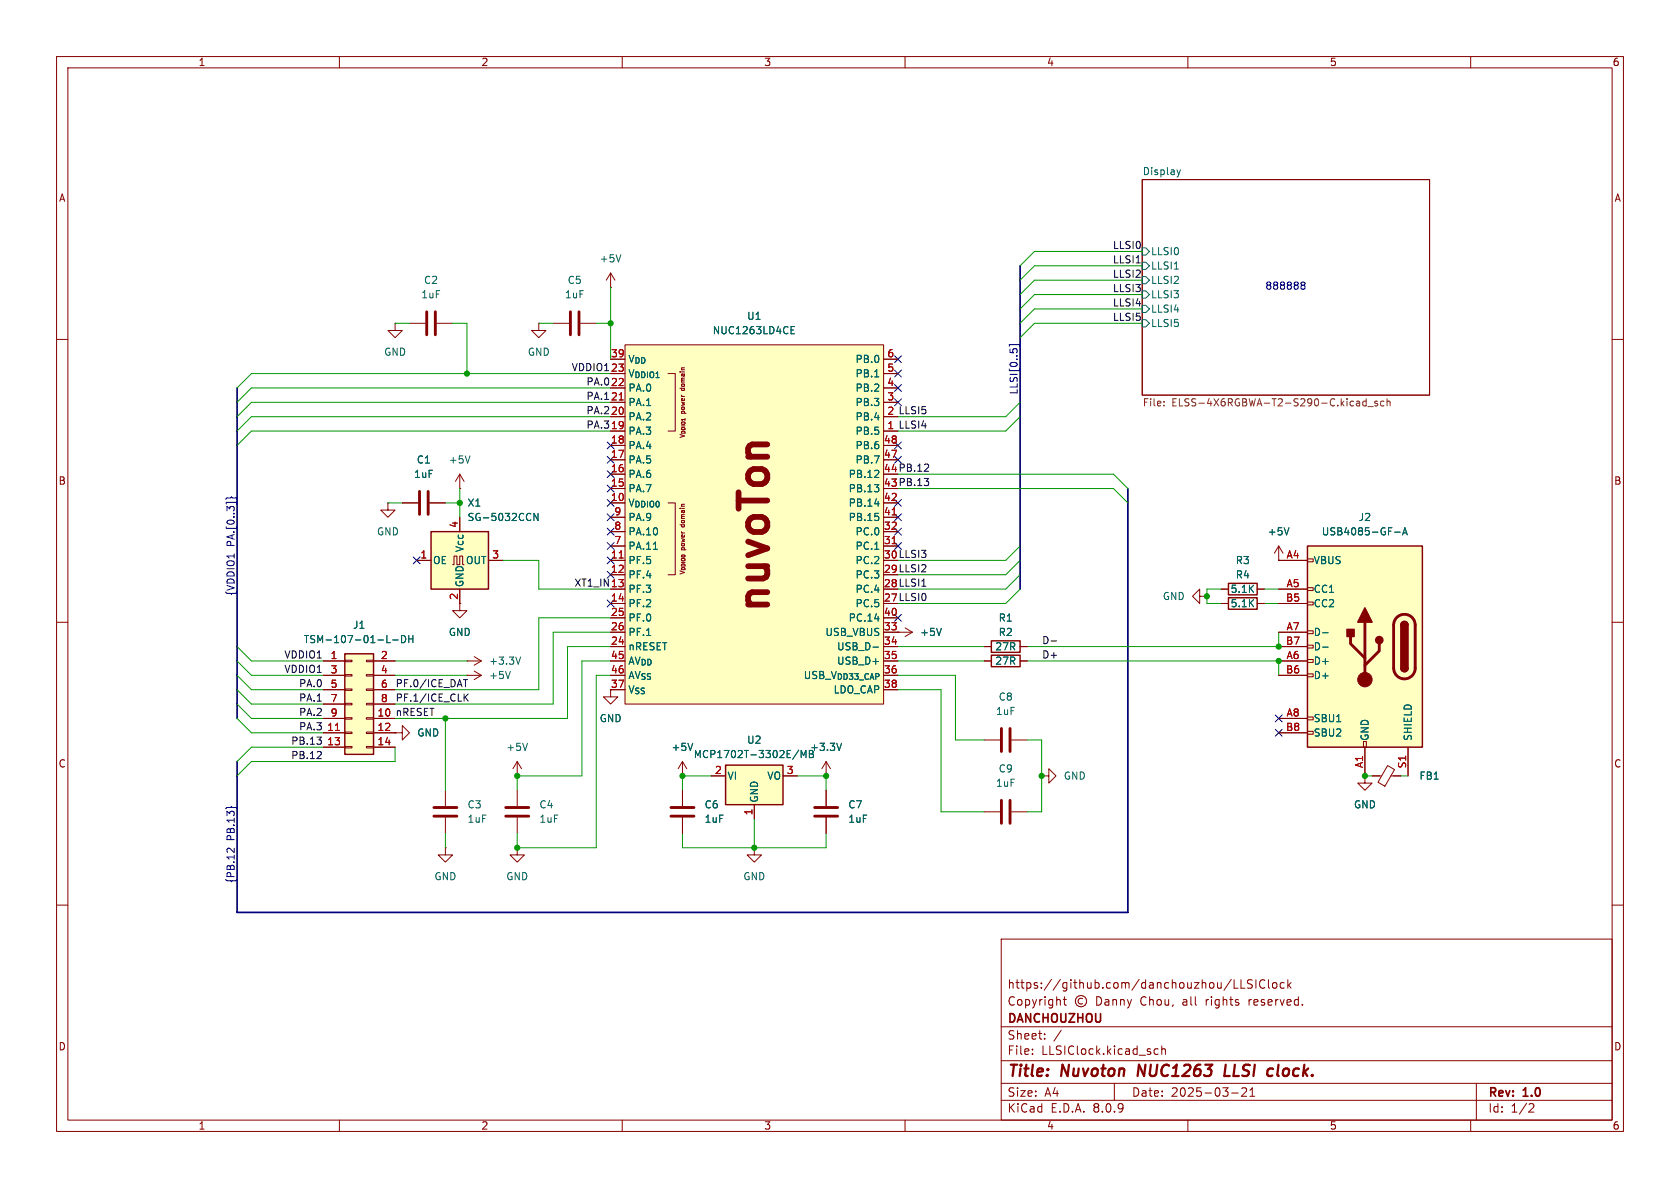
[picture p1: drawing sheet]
<svg xmlns="http://www.w3.org/2000/svg" width="297mm" height="210mm" viewBox="0 0 297 210" stroke-linecap="round" stroke-linejoin="round" font-family="sans-serif">
<g fill="none" stroke="#840000" stroke-width=".18">
<path d="M10 10h277v190h-277zM12 12h273v186h-273zM60 10v2M110 10v2M160 10v2M210 10v2M260 10v2M201.9 31.8h50.8v38.1h-50.8zM72.4 57.2h2.8M77.2 57.2h2.8M95.2 57.2v1.2h1.3l-1.3 1.3-1.2-1.3h1.2M95.2 57.2h.1"/>
<path d="M107.9 50.8h.1M107.9 48.3l-.7 1.2M107.9 48.3v2.5M107.9 48.3l.8 1.2M10 60h2M285 60h2M71.1 88.9h2.8M75.9 88.9h2.8M81.3 86.4h.1M81.3 83.8l-.8 1.3M81.3 83.8v2.6M81.3 83.8l.7 1.3"/>
<path d="M10 110h2M82.5 119.4h.1M82.5 119.4h2.6M83.8 118.6l1.3 .8M85.1 119.4l-1.3 .7M174 114.3h1.3M180.3 114.3h1.3M215.9 104.1h1.3M222.2 104.1h1.3M285 110h2M91.4 137.2h.1M91.4 134.6l-.7 1.3"/>
<path d="M91.4 134.6v2.6M91.4 134.6l.8 1.3M241.3 137.2v1.2h1.3l-1.3 1.3-1.3-1.3h1.3M241.3 137.2h.1M242.6 137.2h1.6M245.3 135.3l1.2 .7-1.7 3-1.2-.7zM245.9 137.2h1.7M133.3 149.9v1.2h1.3l-1.3 1.3-1.2-1.3h1.2M133.3 149.9h.1M10 160h2M177 166h108v32h-108zM188 176.7h.5"/>
<path d="M188.2 176.2v1.3l.3 .2M190.7 176.1a1 1 0 0 0-.4 1.5 1 1 0 0 0 1.6 0 1 1 0 0 0-.4-1.5M191.4 176.6a.52 .52 0 0 0-.8 .4 .52 .52 0 0 0 .8 .4M193.9 176.2a.76 .76 0 0 1 .9 .7 .76 .76 0 0 1-.9 .8zM195.4 176.8h.6v.9M196 177.1h-.5a.29 .29 0 0 0-.2 .3 .29 .29 0 0 0 .2 .3l.5-.1M196.7 176.8l.3-.1 .3 .1 .1 .9M196.7 176.7v1M198.1 176.8l.2-.1 .4 .1v.9M198.1 176.7v1M199.3 176.7l.4 1M199.7 177.7l-.2 .4-.2 .1"/>
<path d="M200 176.7l-.3 1M218.2 174.7h.7M219.4 173.2v1.5h.7M221.4 173.3l-.6-.1-.2 .1v.5l.6 .3 .2 .3-.3 .3-.6-.1M222 173.2v1.5M223.6 173.3a.6 .6 0 0 0-.7 0 .6 .6 0 0 0-.2 .8 .56 .56 0 0 0 .3 .5 .56 .56 0 0 0 .6 0M224.2 173.2v1.3l.3 .2M225.1 173.8l.4-.1 .2 .3v.4l-.2 .3-.4-.1-.1-.2v-.4zM227 173.8l-.4-.1-.3 .3v.4l.2 .2h.5M227.7 173.2v1.5M227.8 174.1l.4 .6M228.2 173.7l-.5 .6"/>
<path d="M285 160h2M60 198v2M110 198v2M160 198v2M177 194.5h108M177 191.5h108M177 187.5h108M177 181.5h108M182.5 186.3v.1M182.5 185.5v.1M184.7 183.6v.1M184.7 182.8v.1"/>
<path d="M187.6 182.1l-1.3 2M197 191.5v3M204 186.1l.3 .3 .4-.1M204.7 185.5l-.4-.1-.3 .3M205.4 185.5l.2-.1 .4 .1v.9M205.4 184.9v1.5M210 198v2M217.7 193.2h1.2M219.5 192.4l.6-.1 .2 .1 .1 .3-.9 1.1h.9M221 193.8h.8M221 192.7l.4-.4v1.5M260 198v2"/>
<path d="M261 191.5v6.5M270.5 195.1l.5 .1 .2 .3-1 1.1h1"/>
</g>
<path d="M201.4 188.2l-.3 2M216.7 188.2l-.3 2h1" fill="none" stroke="#840000" stroke-width=".4"/>
<g fill="none" stroke="#006464" stroke-width=".18">
<path d="M208.1 30l.3 .9M208.4 30.9l-.1 .3M208.7 30l-.3 .9M109.8 45l-.5 1.3M201.9 54h.7l.6 .6-.6 .6h-.7zM201.9 51.4h.7l.6 .7-.6 .6h-.7zM201.9 56.5h.7l.6 .7-.6 .6h-.7zM201.9 46.4h.7l.6 .6-.6 .6h-.7zM201.9 43.8h.7l.6 .7-.6 .6h-.7zM201.9 48.9h.7l.6 .6-.6 .7h-.7zM207.6 47.6h.7M83.1 80.6l-.4 1.3"/>
<path d="M90.2 118.7l-.4 1.3M93.3 131.4l-.5 1.3"/>
</g>
<path d="M205.8 71.6v.2M205.8 71v.1M240.2 70.9l.2 .2v.7M240.4 71.7l-.5 .1M240.4 71.2l-.5 .1M241.5 71l-.3-.1-.3 .3 .1 .5h.5M241.5 70.5v1.3M241.8 71.9h1M243.5 71l-.3-.1-.2 .2 .1 .2 .4 .1v.3h-.5M244.7 71l-.4-.1-.2 .3 .1 .5h.5M245.2 71l.2-.1 .3 .1 .1 .8M245.2 70.5v1.3" fill="none" stroke="#725600" stroke-width=".18"/>
<path d="M175.3 113.3h5v2h-5zM217.2 103.1h5v2.1h-5z" fill="none" stroke="#840000" stroke-width=".25"/>
<path d="M75.4 55.1v4.1M77 55.1v4.1M74.2 86.9v4M75.7 86.9v4" fill="none" stroke="#840000" stroke-width=".51"/>
<path d="M110.5 61h45.7v63.5h-45.7z" fill="#ffffc2"/>
<g fill="none" stroke="#840000" stroke-width=".18">
<path d="M69.8 57.2v1.2h1.3l-1.3 1.3-1.2-1.3h1.2M69.8 57.2h.1M97.8 57.2h2.8M102.6 57.2h2.8M107.9 76.2h2.6M107.9 78.7h2.6M107.9 73.7h2.6M107.9 71.1h2.6M107.9 68.6h2.6M107.9 66h2.6M107.9 63.5h2.6M110.5 61h45.7v63.5h-45.7z"/>
<path d="M118.1 66h1.3v10.2h-1.3M156.2 76.2h2.5M156.2 78.7h2.5M156.2 71.1h2.5M156.2 68.6h2.5M156.2 66h2.5M156.2 63.5h2.5M68.6 88.9v1.3h1.2l-1.2 1.2-1.3-1.2h1.3M68.6 88.9h.1M107.9 99.1h2.6M107.9 86.4h2.6M107.9 83.8h2.6"/>
<path d="M107.9 81.3h2.6M107.9 96.5h2.6M107.9 94h2.6M107.9 91.4h2.6M107.9 88.9h2.6M118.1 88.9h1.3v12.7h-1.3M156.2 81.3h2.5M156.2 96.5h2.5M156.2 94h2.5M156.2 91.4h2.5M156.2 88.9h2.5M107.9 101.6h2.6"/>
<path d="M107.9 104.1h2.6M107.9 106.7h2.6M107.9 114.3h2.6M107.9 109.2h2.6M107.9 111.8h2.6M107.9 116.8h2.6M107.9 119.4h2.6M156.2 114.3h2.5M156.2 109.2h2.5M156.2 111.8h2.5M156.2 116.8h2.5M212.1 105.4v-1.3l-1.3 1.3 1.3 1.3v-1.3h1.3"/>
<path d="M213.4 105.4h.1M107.9 121.9h2.6M156.2 121.9h2.5M174 130.8h2.8M178.8 130.8h2.8M174 143.5h2.8M178.8 143.5h2.8"/>
</g>
<path d="M109.5 70.7h.7M109.5 98.6h.7M157.7 96.1h.7M157.7 91h.7" fill="none" stroke="#a90000" stroke-width=".18"/>
<g fill="none" stroke="#006464" stroke-width=".18">
<path d="M139.9 58.3h.4M140.5 57.7h-.6v1.3h.6M154.6 66.6h.8M115.5 97.1h.7M154.6 85.7h.8l-.5 .5M154.6 97.1h.8M154.6 89.1h.8M154.7 90.7h.6M155.2 91.3l.2 .2-.2 .5M155.2 83.2l.2 .2-.1 .3-.7 .7h.8M155.3 86.3v.5M114.3 112.3h.7"/>
<path d="M154.3 114.4h1M154.6 109.4h.8"/>
</g>
<path d="M100.8 55.1v4.1M102.4 55.1v4.1M177 128.8v4M178.6 128.8v4M177 141.5v4M178.6 141.5v4" fill="none" stroke="#840000" stroke-width=".51"/>
<path d="M231.1 96.5h20.4v35.6h-20.4z" fill="#ffffc2"/>
<g fill="none" stroke="#840000" stroke-width=".18">
<path d="M226.1 99.1h5M231.1 98.8h1.1v.5h-1.1zM82.5 116.8h.1M82.5 116.8h2.6M83.8 116.1l1.3 .7M85.1 116.8l-1.3 .8M226.1 104.1h5M226.1 116.8h5M226.1 111.8h5M226.1 106.7h5M226.1 119.4h5M226.1 114.3h5"/>
<path d="M231.1 119.1h1.1v.5h-1.1zM231.1 116.6h1.1v.5h-1.1zM231.1 114h1.1v.6h-1.1zM231.1 111.5h1.1v.5h-1.1zM231.1 106.4h1.1v.5h-1.1zM231.1 103.9h1.1v.5h-1.1zM78.7 139.7v2.8M184.1 137.2h1.3v-1.3l1.3 1.3-1.3 1.2v-1.2M184.1 137.2h.1M226.1 127h5M226.1 129.5h5M231.1 129.3h1.1v.5h-1.1z"/>
<path d="M231.1 126.7h1.1v.6h-1.1zM241 131.1h.6v1h-.6zM241.3 132.1v5.1M248.9 132.1v5.1M78.7 149.9v1.2h1.3l-1.3 1.3-1.2-1.3h1.2M78.7 149.9h.1M78.7 144.5v2.8M91.4 149.9v1.2h1.3l-1.3 1.3-1.2-1.3h1.2M91.4 149.9h.1"/>
</g>
<path d="M231.1 96.5h20.4v35.6h-20.4zM247.6 118.1a.64 .64 0 0 0 .7 .6 .64 .64 0 0 0 .6-.6M247.6 110.5a.64 .64 0 0 1 .7-.6 .64 .64 0 0 1 .6 .6" fill="none" stroke="#840000" stroke-width=".25"/>
<path d="M238.8 112.5v1.3l2.5 2.5M241.3 110v10.1M243.8 113.8v1.3l-2.5 2.5M246.9 109.2a1.9 1.9 0 0 1 2.1-.5 1.9 1.9 0 0 1 1.2 1.8v7.6a1.91 1.91 0 0 1-1.9 1.9 1.91 1.91 0 0 1-1.9-1.9v-7.8l.2-.6zM76.7 144.3h4.1M76.7 142.7h4.1" fill="none" stroke="#840000" stroke-width=".51"/>
<g fill="#840000" stroke="#840000" stroke-width=".25">
<path d="M247.6 118.1h1.3a.64 .64 0 0 1-.6 .6 .64 .64 0 0 1-.7-.6z"/>
<path d="M247.6 110.5h1.3v7.6h-1.3z"/>
<path d="M247.8 110a.64 .64 0 0 1 .7-.1 .64 .64 0 0 1 .4 .6h-1.3z"/>
<path d="M241.3 107.4l1.3 2.6h-2.6z"/>
<path d="M238.1 111.3h1.3v1.2h-1.3z"/>
<circle cx="243.8" cy="113.2" r=".63"/>
</g>
<circle cx="241.3" cy="120.1" r="1.27" fill="#840000" stroke="#840000" stroke-width=".18"/>
<path d="M246.6 94.1h.9M248 94.6l.4-1.3 .4 1.3M248.1 94.2h.6M92 116.1l-.4 1.3M233.8 111.9h1M233.8 114.4h1" fill="none" stroke="#006464" stroke-width=".18"/>
<path d="M61 115.6h5v17.8h-5z" fill="#ffffc2"/>
<g fill="none" stroke="#840000" stroke-width=".18">
<path d="M226.1 99.1h.1M226.1 96.5l-.8 1.3M226.1 96.5v2.6M226.1 96.5l.7 1.3M57.1 116.8h3.9M57.1 119.4h3.9M61 119.3h1.2v.2h-1.2zM61 116.7h1.2v.3h-1.2zM64.8 119.3h1.2v.2h-1.2zM64.8 116.7h1.2v.3h-1.2zM66 116.8h3.8M66 119.4h3.8"/>
<path d="M81.3 106.7v1.3h1.2l-1.2 1.2-1.3-1.2h1.3M215.9 106.7h1.3M222.2 106.7h1.3M57.1 127h3.9M57.1 129.5h3.9M57.1 132.1h3.9M57.1 121.9h3.9M57.1 124.5h3.9M61 132h1.2v.2h-1.2zM61 129.4h1.2v.3h-1.2zM61 126.9h1.2v.2h-1.2zM61 124.3h1.2v.3h-1.2z"/>
<path d="M61 121.8h1.2v.2h-1.2zM64.8 132h1.2v.2h-1.2zM64.8 129.4h1.2v.3h-1.2zM64.8 126.9h1.2v.2h-1.2zM64.8 124.3h1.2v.3h-1.2zM64.8 121.8h1.2v.2h-1.2zM66 127h3.8M66 129.5h3.8M66 132.1h3.8M66 121.9h3.8M66 124.5h3.8M69.8 129.5h1.3v-1.2l1.3 1.2-1.3 1.3v-1.3"/>
<path d="M69.8 129.5h.1"/>
</g>
<path d="M61 115.6h5v17.8h-5zM217.2 105.7h5v2h-5z" fill="none" stroke="#840000" stroke-width=".25"/>
<path d="M59.3 129.1h.7" fill="none" stroke="#a90000" stroke-width=".18"/>
<path d="M227.9 93.3l-.4 1.3M68.4 113.6h.6M69.4 113.1h1M71 112.3a.64 .64 0 0 1 .7 .7 .64 .64 0 0 1-.7 .6zM72.3 112.3v1.3M72.3 112.9h.7M73 112.3v1.3" fill="none" stroke="#006464" stroke-width=".18"/>
<path d="M76.2 94h10.2v10.1h-10.2z" fill="#ffffc2"/>
<path d="M76.2 94h10.2v10.1h-10.2zM175.3 115.8h5v2.1h-5z" fill="none" stroke="#840000" stroke-width=".25"/>
<g fill="none" stroke="#840000" stroke-width=".18">
<path d="M73.7 99.1h2.5M80 99.8h.3v-1.5h.5v1.5h.5v-1.5h.5v1.5h.2M81.3 91.4v2.6M86.4 99.1h2.5M81.3 104.1v2.6M158.7 111.8h.1M158.7 111.8h2.6M160 111l1.3 .8M161.3 111.8l-1.3 .7M174 116.8h1.3M180.3 116.8h1.3M91.4 139.7v2.8"/>
<path d="M120.6 139.7v2.8M91.4 144.5v2.8M120.6 144.5v2.8"/>
</g>
<path d="M95.1 90.7v1.3l-.7-1.3v1.3M166.4 111.1l-.4 1.2" fill="none" stroke="#006464" stroke-width=".18"/>
<path d="M89.4 144.3h4.1M89.4 142.7h4.1M118.6 144.3h4.1M118.6 142.7h4.1" fill="none" stroke="#840000" stroke-width=".51"/>
<path d="M128.3 135.3h10.1v6.9h-10.1z" fill="#ffffc2"/>
<path d="M128.3 135.3h10.1v6.9h-10.1z" fill="none" stroke="#840000" stroke-width=".25"/>
<g fill="none" stroke="#840000" stroke-width=".18">
<path d="M107.9 76.2h2.6M107.9 78.7h2.6M107.9 73.7h2.6M107.9 71.1h2.6M107.9 68.6h2.6M107.9 66h2.6M107.9 63.5h2.6M156.2 76.2h2.5M156.2 78.7h2.5M156.2 71.1h2.5M156.2 68.6h2.5M156.2 66h2.5"/>
<path d="M156.2 63.5h2.5M71.1 88.9h2.8M73.7 99.1h2.5M75.9 88.9h2.8M81.3 91.4v2.6M86.4 99.1h2.5M107.9 99.1h2.6M107.9 88.9h2.6M107.9 86.4h2.6M107.9 83.8h2.6M107.9 81.3h2.6M107.9 96.5h2.6"/>
<path d="M107.9 94h2.6M107.9 91.4h2.6M156.2 88.9h2.5M156.2 81.3h2.5M156.2 96.5h2.5M156.2 94h2.5M156.2 91.4h2.5M226.1 99.1h.1M226.1 99.1h5M57.1 116.8h3.9M57.1 119.4h3.9M66 116.8h3.8"/>
<path d="M66 119.4h3.8M81.3 104.1v2.6M107.9 106.7h2.6M107.9 104.1h2.6M107.9 116.8h2.6M107.9 111.8h2.6M107.9 119.4h2.6M107.9 114.3h2.6M107.9 101.6h2.6M107.9 109.2h2.6M156.2 116.8h2.5M156.2 111.8h2.5"/>
<path d="M156.2 114.3h2.5M156.2 109.2h2.5M158.7 111.8h.1M174 116.8h1.3M174 114.3h1.3M180.3 116.8h1.3M180.3 114.3h1.3M215.9 106.7h1.3M215.9 104.1h1.3M222.2 106.7h1.3M222.2 104.1h1.3M226.1 106.7h5"/>
<path d="M226.1 104.1h5M226.1 116.8h5M226.1 111.8h5M226.1 119.4h5M226.1 114.3h5M57.1 127h3.9M57.1 129.5h3.9M57.1 132.1h3.9M57.1 121.9h3.9M57.1 124.5h3.9M66 127h3.8M66 129.5h3.8"/>
<path d="M66 132.1h3.8M66 121.9h3.8M66 124.5h3.8M69.8 129.5h.1M110.5 121.9h-2.6v1.3h1.3l-1.3 1.3-1.2-1.3h1.2M120.6 137.2h.1M120.6 134.6l-.7 1.3M120.6 134.6v2.6M120.6 139.7v2.8M120.6 134.6l.8 1.3M125.7 137.2h2.6M138.4 137.2h2.6"/>
<path d="M146 137.2h.1M146 134.6l-.7 1.3M146 134.6v2.6M146 139.7v2.8M146 134.6l.8 1.3M156.2 121.9h2.5M226.1 127h5M226.1 129.5h5M241.3 137.2h.1M241.3 132.1v5.1M242.6 137.2h1.2M246.4 137.2h1.2"/>
<path d="M248.9 132.1v5.1M120.6 144.5v2.8M133.3 142.2v2.6M146 144.5v2.8"/>
</g>
<g fill="none" stroke="#006464" stroke-width=".18">
<path d="M139.9 58.3h.4M140.5 57.7h-.6v1.3h.6M154.6 66.6h.8M95.1 90.7v1.3l-.7-1.3v1.3M115.5 97.1h.7M154.6 85.7h.8l-.5 .5M154.6 97.1h.8M154.6 89.1h.8M154.7 90.7h.6M155.2 91.3l.2 .2-.2 .5M155.2 83.2l.2 .2-.1 .3-.7 .7h.8M155.3 86.3v.5"/>
<path d="M227.9 93.3l-.4 1.3M246.6 94.1h.9M248 94.6l.4-1.3 .4 1.3M248.1 94.2h.6M68.4 113.6h.6M69.4 113.1h1M71 112.3a.64 .64 0 0 1 .7 .7 .64 .64 0 0 1-.7 .6zM72.3 112.3v1.3M72.3 112.9h.7M73 112.3v1.3M114.3 112.3h.7M154.3 114.4h1"/>
<path d="M154.6 109.4h.8M166.4 111.1l-.4 1.2M233.8 111.9h1M233.8 114.4h1M122.5 131.4l-.5 1.3M141.2 132.6l-1.1 1.6M141.6 133.9v-1.2l.5 .9 .4-.9v1.2M143.1 132.7v1.2h.6l.1-.4M148.8 131.4l-.5 1.3"/>
</g>
<path d="M144 144.3h4.1M144 142.7h4.1" fill="none" stroke="#840000" stroke-width=".51"/>
<g fill="none" stroke="#0f0f0f" stroke-width=".18">
<path d="M200.9 46.5h.7M163.4 84.6h.8l-.5 .5M164.1 82.1l.1 .2-.1 .3-.7 .7h.8M164.1 85.2v.5M163 103.6h.7M185.8 113.3h1M56 130.3h.8l-.4 .5M56.7 132.9l.1 .2-.1 .3-.7 .7h.8M56.7 130.9v.5M81.9 120.1h.8M82.2 123.2l.6 .7M82.3 120.1v1.3"/>
<path d="M82.8 122.7l-.8 .7"/>
</g>
<g fill="none" stroke="#000084" stroke-width=".18">
<path d="M107.3 78.1l1.3 1.2M108.6 78.1l-1.3 1.2M158.1 62.9l1.3 1.2M158.1 78.1l1.3 1.2M158.1 65.4l1.3 1.2M158.1 70.5l1.3 1.2M158.1 68l1.3 1.2M159.4 62.9l-1.3 1.2M159.4 78.1l-1.3 1.2M159.4 65.4l-1.3 1.2M159.4 70.5l-1.3 1.2M159.4 68l-1.3 1.2"/>
<path d="M178.4 61.2v-.3h1.9v.3M178.6 61.7v.6M179 61.9l.3-.3h.3l.2 .3M39.9 88.3l.2-.3h.6l.2-.2 .2 .2h.6l.2 .3M41.4 97.9v.8M73.1 98.5l1.2 1.2M74.3 98.5l-1.2 1.2M107.3 80.7l1.3 1.2M107.3 85.8l1.3 1.2M107.3 90.8l1.3 1.2M107.3 88.3l1.3 1.2M107.3 83.2l1.3 1.2"/>
<path d="M107.3 95.9l1.3 1.2M107.3 98.5l1.3 1.2M107.3 93.4l1.3 1.2M108.6 80.7l-1.3 1.2M108.6 85.8l-1.3 1.2M108.6 90.8l-1.3 1.2M108.6 88.3l-1.3 1.2M108.6 83.2l-1.3 1.2M108.6 95.9l-1.3 1.2M108.6 98.5l-1.3 1.2M108.6 93.4l-1.3 1.2M158.1 80.7l1.3 1.2"/>
<path d="M158.1 88.3l1.3 1.2M158.1 95.9l1.3 1.2M158.1 90.8l1.3 1.2M158.1 93.4l1.3 1.2M159.4 80.7l-1.3 1.2M159.4 88.3l-1.3 1.2M159.4 95.9l-1.3 1.2M159.4 90.8l-1.3 1.2M159.4 93.4l-1.3 1.2M107.3 106.1l1.3 1.2M107.3 101l1.3 1.2M108.6 106.1l-1.3 1.2"/>
<path d="M108.6 101l-1.3 1.2M158.1 108.6l1.3 1.2M159.4 108.6l-1.3 1.2M225.5 128.9l1.2 1.2M225.5 126.4l1.2 1.2M226.7 128.9l-1.2 1.2M226.7 126.4l-1.2 1.2M40.9 142.7v-.1l.1 .1M41.4 149.9v.8l-.9-.8-.3 .2-.1 .4"/>
</g>
<path d="M230 50.2l.2 .2M230 50.1l.2-.2h.4l.1 .3-.2 .2M230.2 50.4h.3M230.2 50.4l-.2 .2M230.5 50.4l.2 .2-.1 .5h-.4l-.2-.2" fill="none" stroke="#0000c2" stroke-width=".18"/>
<path d="M180.3 47v57.1M41.9 68.6v58.4M199.4 86.4v74.9h-157.5v-26.7" fill="none" stroke="#000084" stroke-width=".3"/>
<g fill="none" stroke="#009600" stroke-width=".18">
<path d="M69.8 57.2h2.6M80 57.2h2.5v8.8M95.2 57.2h2.6M105.4 57.2h2.5M107.9 50.8v12.7M201.9 57.2h-19l-2.6 2.5M201.9 49.5h-19l-2.6 2.6M201.9 52.1h-19l-2.6 2.5M201.9 44.5h-19l-2.6 2.5M201.9 54.6h-19l-2.6 2.6M201.9 47h-19l-2.6 2.5M107.9 66h-63.5l-2.5 2.6"/>
<path d="M107.9 68.6h-63.5l-2.5 2.5M107.9 73.7h-63.5l-2.5 2.5M107.9 76.2h-63.5l-2.5 2.5M107.9 71.1h-63.5l-2.5 2.6M180.3 71.1l-2.5 2.6h-19.1M180.3 73.7l-2.5 2.5h-19.1M68.6 88.9h2.5M78.7 88.9h2.6M81.3 86.4v5M88.9 99.1h6.3v5h12.7M158.7 86.4h38.1l2.6 2.5M158.7 83.8h38.1l2.6 2.6"/>
<path d="M180.3 96.5l-2.5 2.6h-19.1M180.3 99.1l-2.5 2.5h-19.1M41.9 116.8l2.5 2.6h12.7M41.9 114.3l2.5 2.5h12.7M41.9 119.4l2.5 2.5h12.7M69.8 119.4h12.7M69.8 116.8h12.7M107.9 116.8h-5v20.4h-11.5v2.5M107.9 119.4h-2.5v30.5h-14v-2.6M107.9 111.8h-10.1v12.7h-28M107.9 114.3h-7.6v12.7h-30.5M107.9 109.2h-12.7v12.7h-25.4"/>
<path d="M158.7 119.4h10.2v11.4h5.1M158.7 116.8h15.3M158.7 114.3h15.3M180.3 101.6l-2.5 2.5h-19.1M180.3 104.1l-2.5 2.6h-19.1M181.6 116.8h44.5v2.6M215.9 104.1h-2.5v2.6h2.5M223.5 104.1h2.6M223.5 106.7h2.6M226.1 111.8v2.5h-44.5M41.9 121.9l2.5 2.6h12.7M41.9 124.5l2.5 2.5h12.7"/>
<path d="M41.9 127l2.5 2.5h12.7M57.1 132.1h-12.7l-2.5 2.5M69.8 132.1v2.5h-25.4l-2.5 2.6M78.7 127v12.7M125.7 137.2h-5.1v2.5M141 137.2h5v2.5M158.7 121.9h7.7v21.6h7.6M181.6 130.8h2.5v12.7h-2.5M241.3 137.2h1.3M247.6 137.2h1.3M78.7 147.3v2.6M120.6 147.3v2.6h25.4v-2.6"/>
<path d="M133.3 144.8v5.1"/>
</g>
<path d="M109.5 70.7h.7M109.5 98.6h.7M157.7 96.1h.7M157.7 91h.7M59.3 129.1h.7" fill="none" stroke="#a90000" stroke-width=".18"/>
<g fill="#009600" stroke="#009600" stroke-width=".18">
<circle cx="241.3" cy="137.2" r=".46"/>
<circle cx="213.4" cy="105.4" r=".46"/>
<circle cx="184.1" cy="137.2" r=".46"/>
<circle cx="226.1" cy="116.8" r=".46"/>
<circle cx="226.1" cy="114.3" r=".46"/>
<circle cx="91.4" cy="137.2" r=".46"/>
<circle cx="91.4" cy="149.9" r=".46"/>
<circle cx="82.5" cy="66" r=".46"/>
<circle cx="81.3" cy="88.9" r=".46"/>
<circle cx="107.9" cy="57.2" r=".46"/>
<circle cx="78.7" cy="127" r=".46"/>
<circle cx="133.3" cy="149.9" r=".46"/>
<circle cx="146" cy="137.2" r=".46"/>
<circle cx="120.6" cy="137.2" r=".46"/>
</g>
<text font-size="7.1" fill="#840000" x="137.4" y="109.1" transform="rotate(-90 137.4 109.1)">nuvoTon</text>
<g font-size="2.8" fill="#840000">
<text x="178" y="190.9">Title:</text>
<text x="187.7" y="190.9">Nuvoton</text>
<text x="202" y="190.9">NUC1263</text>
<text x="218.1" y="190.9">LLSI</text>
<text x="226.5" y="190.9">clock.</text>
</g>
<g font-size="2.1" fill="#840000">
<text x="178" y="178">Copyright</text>
<text x="178" y="175">https://github.com/danchouzhou/LLSIClock</text>
<text x="201.8" y="178">Chou,</text>
<text x="209.3" y="178">all</text>
<text x="213.6" y="178">rights</text>
<text x="221.3" y="178">reserved.</text>
<text x="178" y="184">Sheet:</text>
<text x="178" y="181.2">DANCHOUZHOU</text>
<text x="178" y="186.7">File:</text>
<text x="184.1" y="186.7">LLSIClock.kicad_sch</text>
<text x="178" y="196.9">KiCad</text>
<text x="178" y="194.1">Size:</text>
<text x="184.7" y="194.1">A4</text>
<text x="185.7" y="196.9">E.D.A.</text>
<text x="193.3" y="196.9">8.0.9</text>
<text x="200" y="194.1">Date:</text>
<text x="207" y="194.1">2025-03-21</text>
<text x="263" y="194.3">Rev:</text>
<text x="263" y="196.9">Id:</text>
<text x="267.1" y="196.9">1/2</text>
<text x="269.4" y="194.3">1.0</text>
</g>
<g font-size="1.8" fill="#840000">
<text x="35" y="11.9">1</text>
<text x="85" y="11.9">2</text>
<text x="135" y="11.9">3</text>
<text x="185" y="11.9">4</text>
<text x="235" y="11.9">5</text>
<text x="285" y="11.9">6</text>
<text x="10.3" y="35.9">A</text>
<text x="285.3" y="35.9">A</text>
<text x="156.8" y="73.4">2 LLSI5</text>
<text x="156.2" y="83.6">44 PB.12</text>
<text x="10.3" y="85.9">B</text>
<text x="156.2" y="86.1">43 PB.13</text>
<text x="285.3" y="85.9">B</text>
<text x="156.2" y="101.3">29 LLSI2</text>
<text x="156.2" y="98.8">30 LLSI3</text>
<text x="81" y="106.1" transform="rotate(-90 81 106.1)">2</text>
<text x="156.2" y="106.4">27 LLSI0</text>
<text x="156.2" y="103.9">28 LLSI1</text>
<text x="107.9" y="121.7">37</text>
<text x="10.3" y="135.9">C</text>
<text x="285.3" y="135.9">C</text>
<text x="10.3" y="185.9">D</text>
<text x="285.3" y="185.9">D</text>
<text x="35" y="199.9">1</text>
<text x="85" y="199.9">2</text>
<text x="135" y="199.9">3</text>
<text x="185" y="199.9">4</text>
<text x="235" y="199.9">5</text>
<text x="285" y="199.9">6</text>
</g>
<g font-size="1.8" fill="#006464">
<text x="201.9" y="31">Display</text>
<text x="105.9" y="46.6">+5V</text>
<text x="203.4" y="47.9">LLSI1</text>
<text x="203.4" y="45.3">LLSI0</text>
<text x="74.4" y="52.9">1uF</text>
<text x="74.9" y="50.4">C2</text>
<text x="99.8" y="52.9">1uF</text>
<text x="100.3" y="50.4">C5</text>
<text x="203.4" y="52.9">LLSI3</text>
<text x="203.4" y="50.4">LLSI2</text>
<text x="125.9" y="59.3">NUC1263LD4CE</text>
<text x="132" y="56.7">U1</text>
<text x="203.4" y="55.5">LLSI4</text>
<text x="203.4" y="58">LLSI5</text>
<text x="67.8" y="63.1">GND</text>
<text x="93.2" y="63.1">GND</text>
<text x="111" y="64.4">V_{DD}</text>
<text x="151.1" y="64.4">PB.0</text>
<text x="111" y="72">PA.1</text>
<text x="111" y="69.4">PA.0</text>
<text x="111" y="66.9">V_{DDIO1}</text>
<text x="151.1" y="72">PB.3</text>
<text x="151.1" y="69.4">PB.2</text>
<text x="151.1" y="66.9">PB.1</text>
<text x="111" y="77.1">PA.3</text>
<text x="111" y="74.5">PA.2</text>
<text x="151.1" y="77.1">PB.5</text>
<text x="151.1" y="74.5">PB.4</text>
<text x="73.6" y="82.1">C1</text>
<text x="79.2" y="82.1">+5V</text>
<text x="111" y="82.1">PA.5</text>
<text x="111" y="79.6">PA.4</text>
<text x="151.1" y="82.1">PB.7</text>
<text x="151.1" y="79.6">PB.6</text>
<text x="73.1" y="84.7">1uF</text>
<text x="82.6" y="89.8">X1</text>
<text x="111" y="87.2">PA.7</text>
<text x="111" y="84.7">PA.6</text>
<text x="111" y="89.8">V_{DDIO0}</text>
<text x="149.9" y="89.8">PB.14</text>
<text x="149.9" y="87.2">PB.13</text>
<text x="149.9" y="84.7">PB.12</text>
<text x="66.5" y="94.8">GND</text>
<text x="82.6" y="92.3">SG-5032CCN</text>
<text x="111" y="94.8">PA.10</text>
<text x="111" y="92.3">PA.9</text>
<text x="149.9" y="92.3">PB.15</text>
<text x="151.1" y="94.8">PC.0</text>
<text x="224" y="94.8">+5V</text>
<text x="233.6" y="94.8">USB4085-GF-A</text>
<text x="240.1" y="92.3">J2</text>
<text x="76.5" y="99.9">OE</text>
<text x="82.1" y="97.7" transform="rotate(-90 82.1 97.7)">Vcc</text>
<text x="82.3" y="99.9">OUT</text>
<text x="111" y="99.9">PF.5</text>
<text x="111" y="97.4">PA.11</text>
<text x="151.1" y="99.9">PC.2</text>
<text x="151.1" y="97.4">PC.1</text>
<text x="218.4" y="99.9">R3</text>
<text x="232.2" y="99.9">VBUS</text>
<text x="82.1" y="103.9" transform="rotate(-90 82.1 103.9)">GND</text>
<text x="111" y="102.5">PF.4</text>
<text x="111" y="105">PF.3</text>
<text x="111" y="107.5">PF.2</text>
<text x="151.1" y="107.5">PC.5</text>
<text x="151.1" y="105">PC.4</text>
<text x="151.1" y="102.5">PC.3</text>
<text x="205.5" y="106.3">GND</text>
<text x="217.5" y="105">5.1K</text>
<text x="217.5" y="107.5">5.1K</text>
<text x="218.4" y="102.5">R4</text>
<text x="232.2" y="105">CC1</text>
<text x="232.2" y="107.5">CC2</text>
<text x="53.6" y="113.9">TSM-107-01-L-DH</text>
<text x="62.3" y="111.4">J1</text>
<text x="79.2" y="112.6">GND</text>
<text x="111" y="110.1">PF.0</text>
<text x="111" y="112.6">PF.1</text>
<text x="145.8" y="112.6">USB_VBUS</text>
<text x="149.9" y="110.1">PC.14</text>
<text x="162.6" y="112.6">+5V</text>
<text x="176.5" y="110.1">R1</text>
<text x="176.5" y="112.6">R2</text>
<text x="232.2" y="112.6">D-</text>
<text x="86.4" y="117.7">+3.3V</text>
<text x="111" y="115.2">nRESET</text>
<text x="111" y="117.7">AV_{DD}</text>
<text x="147.9" y="115.2">USB_D-</text>
<text x="147.9" y="117.7">USB_D+</text>
<text x="175.9" y="115.2">27R</text>
<text x="175.9" y="117.7">27R</text>
<text x="232.2" y="117.7">D+</text>
<text x="232.2" y="115.2">D-</text>
<text x="86.4" y="120.2">+5V</text>
<text x="111" y="122.8">V_{SS}</text>
<text x="111" y="120.2">AV_{SS}</text>
<text x="141.9" y="120.2">USB_V_{DD33_CAP}</text>
<text x="147.3" y="122.8">LDO_CAP</text>
<text x="176.5" y="124.1">C8</text>
<text x="232.2" y="120.2">D+</text>
<text x="73.7" y="130.4">GND</text>
<text x="105.9" y="127.9">GND</text>
<text x="132" y="131.7">U2</text>
<text x="176" y="126.6">1uF</text>
<text x="232.2" y="127.9">SBU1</text>
<text x="232.2" y="130.4">SBU2</text>
<text x="242.2" y="131.1" transform="rotate(-90 242.2 131.1)">GND</text>
<text x="249.8" y="131.1" transform="rotate(-90 249.8 131.1)">SHIELD</text>
<text x="89.4" y="132.9">+5V</text>
<text x="118.6" y="132.9">+5V</text>
<text x="122.5" y="134.2">MCP1702T-3302E/MB</text>
<text x="143.1" y="132.9">+3.3V</text>
<text x="176.5" y="136.8">C9</text>
<text x="82.6" y="143.1">C3</text>
<text x="95.3" y="143.1">C4</text>
<text x="124.5" y="143.1">C6</text>
<text x="128.5" y="138">VI</text>
<text x="134.2" y="142" transform="rotate(-90 134.2 142)">GND</text>
<text x="135.6" y="138">VO</text>
<text x="149.9" y="143.1">C7</text>
<text x="176" y="139.3">1uF</text>
<text x="188" y="138">GND</text>
<text x="239.3" y="143.1">GND</text>
<text x="250.8" y="138">FB1</text>
<text x="82.6" y="145.6">1uF</text>
<text x="95.3" y="145.6">1uF</text>
<text x="124.5" y="145.6">1uF</text>
<text x="149.9" y="145.6">1uF</text>
<text x="76.7" y="155.8">GND</text>
<text x="89.4" y="155.8">GND</text>
<text x="131.3" y="155.8">GND</text>
</g>
<g font-size="1.8" fill="#0f0f0f">
<text x="196.6" y="46.6">LLSI1</text>
<text x="196.6" y="44.1">LLSI0</text>
<text x="196.6" y="49.2">LLSI2</text>
<text x="196.6" y="51.7">LLSI3</text>
<text x="196.6" y="54.3">LLSI4</text>
<text x="196.6" y="56.8">LLSI5</text>
<text x="101" y="65.7">VDDIO1</text>
<text x="103.6" y="68.2">PA.0</text>
<text x="103.6" y="70.8">PA.1</text>
<text x="103.6" y="73.3">PA.2</text>
<text x="103.6" y="75.9">PA.3</text>
<text x="156.8" y="75.9">1 LLSI4</text>
<text x="101.5" y="103.8">XT1_IN 13</text>
<text x="184.1" y="114">D-</text>
<text x="50.2" y="116.5">VDDIO1</text>
<text x="50.2" y="119">VDDIO1</text>
<text x="184.1" y="116.5">D+</text>
<text x="52.8" y="124.1">PA.1</text>
<text x="52.8" y="121.6">PA.0</text>
<text x="69.8" y="121.6">PF.0/ICE_DAT</text>
<text x="69.8" y="124.1">PF.1/ICE_CLK</text>
<text x="51.4" y="131.7">PB.13</text>
<text x="52.8" y="129.2">PA.3</text>
<text x="52.8" y="126.7">PA.2</text>
<text x="69.8" y="126.7">nRESET</text>
<text x="51.4" y="134.3">PB.12</text>
</g>
<text font-size="1.8" fill="#0000c2" x="223.6" y="51.4">888888</text>
<g font-size="1.8" fill="#a90000">
<text x="107.9" y="65.8">23</text>
<text x="107.9" y="63.2">39</text>
<text x="156.8" y="65.8">5</text>
<text x="156.8" y="63.2">6</text>
<text x="107.9" y="70.9">21</text>
<text x="107.9" y="68.3">22</text>
<text x="156.8" y="70.9">3</text>
<text x="156.8" y="68.3">4</text>
<text x="107.9" y="75.9">19</text>
<text x="107.9" y="73.4">20</text>
<text x="156.8" y="75.9">1</text>
<text x="156.8" y="73.4">2</text>
<text x="107.9" y="83.6">16</text>
<text x="107.9" y="81">17</text>
<text x="107.9" y="78.5">18</text>
<text x="156.2" y="81">47</text>
<text x="156.2" y="78.5">48</text>
<text x="156.2" y="83.6">44</text>
<text x="107.9" y="86.1">15</text>
<text x="107.9" y="88.6">10</text>
<text x="156.2" y="88.6">42</text>
<text x="156.2" y="86.1">43</text>
<text x="81" y="93.4" transform="rotate(-90 81 93.4)">4</text>
<text x="108.5" y="93.7">8</text>
<text x="108.5" y="91.2">9</text>
<text x="156.2" y="93.7">32</text>
<text x="156.2" y="91.2">41</text>
<text x="74.2" y="98.8">1</text>
<text x="86.9" y="98.8">3</text>
<text x="107.9" y="98.8">11</text>
<text x="107.9" y="101.3">12</text>
<text x="108.5" y="96.3">7</text>
<text x="156.2" y="96.3">31</text>
<text x="156.2" y="101.3">29</text>
<text x="156.2" y="98.8">30</text>
<text x="227.3" y="98.8">A4</text>
<text x="107.9" y="106.4">14</text>
<text x="107.9" y="103.9">13</text>
<text x="156.2" y="106.4">27</text>
<text x="156.2" y="103.9">28</text>
<text x="227.3" y="106.4">B5</text>
<text x="227.3" y="103.9">A5</text>
<text x="107.9" y="109">25</text>
<text x="107.9" y="111.5">26</text>
<text x="156.2" y="109">40</text>
<text x="156.2" y="111.5">33</text>
<text x="227.3" y="111.5">A7</text>
<text x="58.3" y="116.6">1</text>
<text x="58.3" y="119.1">3</text>
<text x="67.2" y="116.6">2</text>
<text x="67.2" y="119.1">4</text>
<text x="107.9" y="114">24</text>
<text x="107.9" y="116.6">45</text>
<text x="107.9" y="119.1">46</text>
<text x="156.2" y="114">34</text>
<text x="156.2" y="116.6">35</text>
<text x="156.2" y="119.1">36</text>
<text x="227.3" y="119.1">B6</text>
<text x="227.3" y="114">B7</text>
<text x="227.3" y="116.6">A6</text>
<text x="58.3" y="121.7">5</text>
<text x="58.3" y="124.2">7</text>
<text x="67.2" y="121.7">6</text>
<text x="67.2" y="124.2">8</text>
<text x="156.2" y="121.7">38</text>
<text x="57.7" y="129.3">11</text>
<text x="57.7" y="131.8">13</text>
<text x="58.3" y="126.7">9</text>
<text x="66.6" y="126.7">10</text>
<text x="66.6" y="129.3">12</text>
<text x="66.6" y="131.8">14</text>
<text x="227.3" y="129.3">B8</text>
<text x="227.3" y="126.7">A8</text>
<text x="126.3" y="136.9">2</text>
<text x="139" y="136.9">3</text>
<text x="241" y="135.9" transform="rotate(-90 241 135.9)">A1</text>
<text x="248.7" y="135.9" transform="rotate(-90 248.7 135.9)">S1</text>
<text x="133.1" y="144.2" transform="rotate(-90 133.1 144.2)">1</text>
</g>
<g font-size="1.8" fill="#000084">
<text x="180" y="69.9" transform="rotate(-90 180 69.9)">LLSI[0..5]</text>
<text x="41.6" y="96.6" transform="rotate(-90 41.6 96.6)">PA.[0..3]}</text>
<text x="41.6" y="105.4" transform="rotate(-90 41.6 105.4)">{VDDIO1</text>
<text x="41.6" y="148.6" transform="rotate(-90 41.6 148.6)">PB.13}</text>
<text x="41.6" y="156.2" transform="rotate(-90 41.6 156.2)">{PB.12</text>
</g>
<g font-size="1.8" fill="#725600">
<text x="201.9" y="72.2">File:</text>
<text x="207.2" y="72.2">ELSS-4X6RGBWA-T2-S290-C.kicad_sch</text>
</g>
<g font-size="1.1" fill="#840000">
<text x="121.3" y="68.7" transform="rotate(-90 121.3 68.7)">domain</text>
<text x="121.3" y="77.6" transform="rotate(-90 121.3 77.6)">V_{DDIO1}</text>
<text x="121.3" y="73.1" transform="rotate(-90 121.3 73.1)">power</text>
<text x="121.3" y="92.9" transform="rotate(-90 121.3 92.9)">domain</text>
<text x="121.3" y="101.7" transform="rotate(-90 121.3 101.7)">V_{DDIO0}</text>
<text x="121.3" y="97.2" transform="rotate(-90 121.3 97.2)">power</text>
</g>
</svg>
